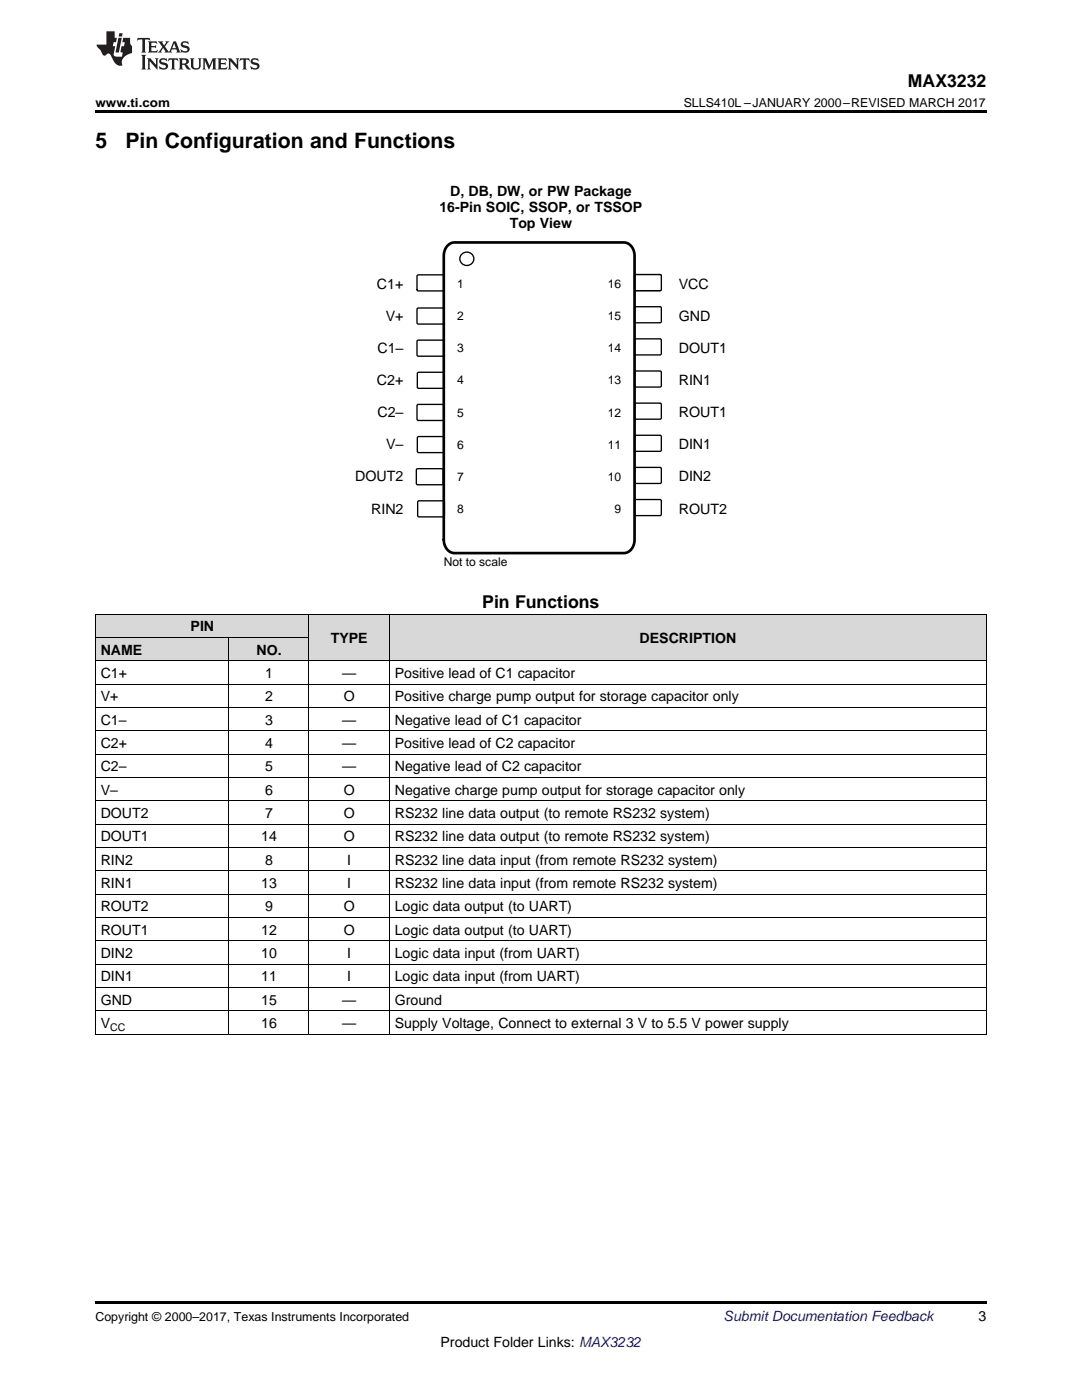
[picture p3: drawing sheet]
<svg xmlns="http://www.w3.org/2000/svg" width="216mm" height="279mm" viewBox="0 0 216 279" stroke-linecap="round" stroke-linejoin="round" font-family="sans-serif">
<g fill="#d8d8d8">
<path d="M61.7 122.6h16v9.3h-16z"/>
<path d="M77.7 122.6h119.1v9.3h-119.1z"/>
<path d="M19 127.3h26.7v4.6h-26.7z"/>
<path d="M45.7 127.3h16v4.6h-16z"/>
<path d="M19 122.6h26.7v4.7h-26.7z"/>
<path d="M45.7 122.6h16v4.7h-16z"/>
</g>
<path d="M19 206.4h.2zM61.6 206.4h.1zM77.6 206.4h.1zM196.7 206.4h.1zM19 259.7h177.8v.5h-177.8z" fill="#000"/>
<g fill="none" stroke="#000" stroke-width=".2">
<path d="M19 122.6h177.8v83.8M19 136.5h177.8M19 131.9h177.8M19 127.2h42.7M19.1 122.6v83.8M45.7 127.2v79.2M61.6 122.6v83.8M77.7 122.6v83.8M19 159.8h177.8M19 155.2h177.8M19 150.5h177.8M19 145.9h177.8"/>
<path d="M19 141.2h177.8M19 178.5h177.8M19 173.8h177.8M19 169.1h177.8M19 164.5h177.8M19 197.1h177.8M19 192.4h177.8M19 187.8h177.8M19 183.1h177.8M19 206.4h177.8M19 201.7h177.8"/>
</g>
<path d="M83.3 54.9h5.1l.2 .2-.1 2.8-.2 .2-5-.1-.1-.2v-2.7z" fill="none" stroke="#000" stroke-width=".27"/>
<path d="M126.8 54.8h5l.2 .3-.1 2.8-.2 .1h-4.9l-.2-.3v-2.6z" fill-rule="evenodd" fill="#fff"/>
<path d="M126.8 54.8h5l.2 .3-.1 2.8-.2 .1h-4.9l-.2-.3v-2.6z" fill="none" stroke="#000" stroke-width=".27"/>
<path d="M126.8 61.3h5l.2 .2-.1 2.8-.2 .1h-4.9l-.2-.2v-2.7z" fill-rule="evenodd" fill="#fff"/>
<path d="M126.8 61.3h5l.2 .2-.1 2.8-.2 .1h-4.9l-.2-.2v-2.7z" fill="none" stroke="#000" stroke-width=".27"/>
<path d="M126.8 67.7h5l.2 .2-.1 2.8-.2 .1h-4.9l-.2-.2v-2.7z" fill-rule="evenodd" fill="#fff"/>
<path d="M126.8 67.7h5l.2 .2-.1 2.8-.2 .1h-4.9l-.2-.2v-2.7z" fill="none" stroke="#000" stroke-width=".27"/>
<path d="M126.8 74.1h5l.2 .2-.1 2.8-.2 .1h-4.9l-.2-.2v-2.7z" fill-rule="evenodd" fill="#fff"/>
<path d="M126.8 74.1h5l.2 .2-.1 2.8-.2 .1h-4.9l-.2-.2v-2.7z" fill="none" stroke="#000" stroke-width=".27"/>
<path d="M126.8 80.5h5l.2 .2-.1 2.8-.2 .2-4.9-.1-.2-.2v-2.7z" fill-rule="evenodd" fill="#fff"/>
<path d="M126.8 80.5h5l.2 .2-.1 2.8-.2 .2-4.9-.1-.2-.2v-2.7z" fill="none" stroke="#000" stroke-width=".27"/>
<path d="M126.8 86.9h5l.2 .2-.1 2.8-.2 .2-4.9-.1-.2-.2v-2.7z" fill-rule="evenodd" fill="#fff"/>
<path d="M126.8 86.9h5l.2 .2-.1 2.8-.2 .2-4.9-.1-.2-.2v-2.7z" fill="none" stroke="#000" stroke-width=".27"/>
<path d="M126.8 93.3h5l.2 .2-.1 2.9-.2 .1h-4.9l-.2-.3v-2.7z" fill-rule="evenodd" fill="#fff"/>
<path d="M126.8 93.3h5l.2 .2-.1 2.9-.2 .1h-4.9l-.2-.3v-2.7z" fill="none" stroke="#000" stroke-width=".27"/>
<path d="M126.8 99.7h5l.2 .3-.1 2.8-.2 .1h-4.9l-.2-.3v-2.6z" fill-rule="evenodd" fill="#fff"/>
<path d="M126.8 99.7h5l.2 .3-.1 2.8-.2 .1h-4.9l-.2-.3v-2.6z" fill="none" stroke="#000" stroke-width=".27"/>
<path d="M83.2 61.6l.3-.1h4.9l.2 .2-.1 2.8-.2 .2-5-.1-.1-.2z" fill-rule="evenodd" fill="#fff"/>
<path d="M83.2 61.6l.3-.1h4.9l.2 .2-.1 2.8-.2 .2-5-.1-.1-.2z" fill="none" stroke="#000" stroke-width=".27"/>
<path d="M126.8 54.8h5l.2 .3-.1 2.8-.2 .1h-4.9l-.2-.3v-2.6z" fill-rule="evenodd" fill="#fff"/>
<path d="M126.8 54.8h5l.2 .3-.1 2.8-.2 .1h-4.9l-.2-.3v-2.6z" fill="none" stroke="#000" stroke-width=".27"/>
<path d="M83.2 68l.3-.1h4.9l.2 .2-.1 2.9-.2 .1h-5l-.1-.3z" fill-rule="evenodd" fill="#fff"/>
<path d="M83.2 68l.3-.1h4.9l.2 .2-.1 2.9-.2 .1h-5l-.1-.3z" fill="none" stroke="#000" stroke-width=".27"/>
<path d="M83.3 74.4l.2-.1h5l.1 .3v2.8l-.3 .1h-4.9l-.1-.3z" fill-rule="evenodd" fill="#fff"/>
<path d="M83.3 74.4l.2-.1h5l.1 .3v2.8l-.3 .1h-4.9l-.1-.3z" fill="none" stroke="#000" stroke-width=".27"/>
<path d="M83.2 80.8l.3-.1h4.9l.2 .3-.1 2.8-.2 .1h-5l-.1-.3z" fill-rule="evenodd" fill="#fff"/>
<path d="M83.2 80.8l.3-.1h4.9l.2 .3-.1 2.8-.2 .1h-5l-.1-.3z" fill="none" stroke="#000" stroke-width=".27"/>
<path d="M83.3 87.3l.2-.2 5 .1 .1 .2v2.8l-.3 .1h-4.9l-.1-.2z" fill-rule="evenodd" fill="#fff"/>
<path d="M83.3 87.3l.2-.2 5 .1 .1 .2v2.8l-.3 .1h-4.9l-.1-.2z" fill="none" stroke="#000" stroke-width=".27"/>
<path d="M83.1 93.7l.2-.2 5 .1 .1 .2v2.8l-.3 .1h-4.9l-.1-.2z" fill-rule="evenodd" fill="#fff"/>
<path d="M83.1 93.7l.2-.2 5 .1 .1 .2v2.8l-.3 .1h-4.9l-.1-.2z" fill="none" stroke="#000" stroke-width=".27"/>
<path d="M83.4 100.1l.2-.1h5l.1 .2-.1 2.8-.2 .2-4.9-.1-.2-.2z" fill-rule="evenodd" fill="#fff"/>
<g fill="none" stroke="#000" stroke-width=".27">
<path d="M83.4 100.1l.2-.1h5l.1 .2-.1 2.8-.2 .2-4.9-.1-.2-.2z"/>
<circle cx="93.2" cy="51.7" r="1.37"/>
</g>
<path d="M89.3 49l.9-.5 .5-.1h33.8a2.41 2.41 0 0 1 2.1 2.7v56.6a2.49 2.49 0 0 1-2.1 2.7h-33.8a2.4 2.4 0 0 1-2.1-2.7v-56.6a2.96 2.96 0 0 1 .7-2.1z" fill="none" stroke="#000" stroke-width=".53"/>
<path d="M19 22h177.8v.5h-177.8z" fill="#000"/>
<g fill="#231f20">
<path d="M27.5 7.6l-.1 .5 .4-.2h.6v.1v2.1l-.2 .4h1l-.3-.4v-2.1l.1-.1h.5l.5 .2-.2-.5zM29.5 8.3l.2 .3v1.5l-.2 .4h1.8l.2-.6a1.04 1.04 0 0 1-1.3 .2v-.7h.6l.3 .2v-.6l-.3 .2h-.6v-.6l.8-.1 .4 .3-.2-.5zM31.5 8.3l.9 1.1-.9 1.1h.8l-.2-.2 .5-.7 .4 .7-.2 .2h1.5l-.1-.2 .1-.4h.9l.1 .4-.2 .2h1l-.3-.3-.7-1.9h-.5l-.9 2-.8-1 .9-1h-.8l.1 .3-.3 .5-.4-.6 .2-.2zM34.7 8.6l.4 1h-.7zM36.3 8.4a.63 .63 0 0 0-.2 .7 .63 .63 0 0 0 .6 .4l.6 .2 .1 .2a.75 .75 0 0 1-.7 .4 .75 .75 0 0 1-.6-.5l.1 .7 .1-.1a1.11 1.11 0 0 0 1.5-.6 1.13 1.13 0 0 0-1.2-.8l-.1-.4a1.04 1.04 0 0 1 1.2 .2l-.2-.5-.1 .1-.5-.2zM28.2 10.9l.2 .4v2.2l-.2 .4h1l-.3-.4v-2.2l.3-.4zM29.3 11.6l.3 .4v1.5l-.3 .4h.8l-.2-.4v-1.3l1.5 1.7v-1.9l.2-.4h-.7l.2 .4v.9l-1.1-1.3zM32 11.8a.62 .62 0 0 0-.2 .7 .62 .62 0 0 0 .6 .4l.6 .1 .1 .3a.76 .76 0 0 1-.7 .3 .76 .76 0 0 1-.6-.4l.1 .7 .1-.1a1.11 1.11 0 0 0 1.5-.6 1.13 1.13 0 0 0-1.2-.8l-.1-.4a1.04 1.04 0 0 1 1.2 .2l-.2-.6-.1 .1-.5-.1zM33.7 11.6l-.2 .6a.61 .61 0 0 1 .8-.3v1.6l-.2 .4h.9l-.2-.4v-1.6a.63 .63 0 0 1 .8 .3l-.2-.6zM35.6 11.6l.3 .4v1.5l-.3 .4h1l-.2-.2v-.8l.5 .2a.76 .76 0 0 0 1.2 .7l-1-1a.58 .58 0 0 0 .6-.5 .58 .58 0 0 0-.5-.6zM36.4 11.9h.1a.45 .45 0 0 1 .5 .1 .45 .45 0 0 1 .1 .5l-.7 .2zM37.9 11.6l.2 .2a2.17 2.17 0 0 0 .3 1.9 .99 .99 0 0 0 1.6-.6v-1.1l.2-.4h-.7l.2 .2a1.92 1.92 0 0 1-.2 1.8 .6 .6 0 0 1-.9-.5v-1.1l.2-.4zM40.4 11.6l.2 .4v1.5l-.2 .4h.7l-.2-.4v-1.4l.8 1.8 .8-1.8v1.4l-.2 .4h.9l-.2-.4v-1.5l.2-.4h-.8l-.6 1.5-.6-1.5zM43.4 11.6l.2 .4v1.5l-.2 .4h1.8l.2-.6a1.04 1.04 0 0 1-1.3 .1v-.6h.5l.4 .2v-.6l-.4 .2h-.5v-.7h.8l.3 .3-.1-.6zM45.5 11.6l.2 .4v1.5l-.2 .4h.7l-.2-.4v-1.3l1.5 1.7v-1.9l.2-.4h-.7l.2 .4v.9l-1.1-1.3zM47.9 11.6l-.1 .6a.61 .61 0 0 1 .8-.3v1.6l-.3 .4h1l-.3-.4 .1-1.6a.63 .63 0 0 1 .7 .3l-.1-.6zM50.2 11.8a.62 .62 0 0 0-.2 .7 .62 .62 0 0 0 .6 .4l.6 .1 .2 .3a.76 .76 0 0 1-.8 .3 .76 .76 0 0 1-.6-.4l.1 .7 .2-.1a1.11 1.11 0 0 0 1.5-.6 1.13 1.13 0 0 0-1.3-.8l-.1-.4a1.04 1.04 0 0 1 1.2 .2l-.1-.6-.2 .1-.5-.1z"/>
<path d="M21.2 6.3v2.6h-1.9l.1 .4 .7 .9a.91 .91 0 0 0 1 .8 .56 .56 0 0 1 .5-.3 .56 .56 0 0 1 .5 .3l.4 .8a1.53 1.53 0 0 0 1.9 1.2 1.54 1.54 0 0 1 1-2.1l.9-.3v-1.4a1.52 1.52 0 0 1-.3-1.6h-1.4l-.2 .8h.5l-.2 .8h-.4l-.2 1v.2l.4 .1-.2 .8a1.93 1.93 0 0 1-1.6-.3l.3-1.8h-.5l.2-.8h.4l.2-.8h-.4v-1.3zM23.6 7.6l-.6 2.9h.7l.6-2.9zM23.8 6.6l-.1 .7h.6l.2-.7z"/>
</g>
<g font-size="4.2">
<text x="19" y="29.6">5</text>
<text x="25" y="29.6">Pin Configuration and Functions</text>
</g>
<g font-size="3.5">
<text x="181.2" y="17.3">MAX3232</text>
<text x="96.2" y="121.4">Pin Functions</text>
</g>
<g font-size="2.9">
<text x="75.2" y="57.6">C1+</text>
<text x="135.4" y="57.6">VCC</text>
<text x="77" y="64">V+</text>
<text x="135.4" y="64">GND</text>
<text x="75.3" y="70.4">C1±</text>
<text x="135.4" y="70.4">DOUT1</text>
<text x="75.2" y="76.8">C2+</text>
<text x="135.4" y="76.8">RIN1</text>
<text x="75.3" y="83.3">C2±</text>
<text x="135.4" y="83.3">ROUT1</text>
<text x="77" y="89.7">V±</text>
<text x="135.4" y="89.7">DIN1</text>
<text x="70.9" y="96.1">DOUT2</text>
<text x="135.4" y="96.1">DIN2</text>
<text x="74" y="102.5">RIN2</text>
<text x="135.4" y="102.5">ROUT2</text>
</g>
<g font-size="2.8">
<text x="89.8" y="39.2">D, DB, DW, or PW Package</text>
<text x="87.7" y="42.3">16-Pin SOIC, SSOP, or TSSOP</text>
<text x="101.7" y="45.5">Top View</text>
<text x="20.1" y="130.7">NAME</text>
<text x="38" y="126">PIN</text>
<text x="51.2" y="130.7">NO.</text>
<text x="66" y="128.3">TYPE</text>
<text x="127.6" y="128.3">DESCRIPTION</text>
<text x="20.1" y="135.3">C1+</text>
<text x="52.9" y="135.3">1</text>
<text x="68.3" y="135.3">—</text>
<text x="78.8" y="135.3">Positive lead of C1 capacitor</text>
<text x="20.1" y="140">V+</text>
<text x="52.9" y="140">2</text>
<text x="68.6" y="140">O</text>
<text x="78.8" y="140">Positive charge pump output for storage capacitor only</text>
<text x="20.1" y="144.6">C1–</text>
<text x="20.1" y="149.3">C2+</text>
<text x="52.9" y="144.6">3</text>
<text x="52.9" y="149.3">4</text>
<text x="68.3" y="144.6">—</text>
<text x="68.3" y="149.3">—</text>
<text x="78.8" y="144.6">Negative lead of C1 capacitor</text>
<text x="78.8" y="149.3">Positive lead of C2 capacitor</text>
<text x="20.1" y="154">C2–</text>
<text x="52.9" y="154">5</text>
<text x="68.3" y="154">—</text>
<text x="78.8" y="154">Negative lead of C2 capacitor</text>
<text x="20.1" y="158.6">V–</text>
<text x="52.9" y="158.6">6</text>
<text x="68.6" y="158.6">O</text>
<text x="78.8" y="158.6">Negative charge pump output for storage capacitor only</text>
<text x="20.1" y="163.3">DOUT2</text>
<text x="20.1" y="167.9">DOUT1</text>
<text x="52.1" y="167.9">14</text>
<text x="52.9" y="163.3">7</text>
<text x="68.6" y="163.3">O</text>
<text x="68.6" y="167.9">O</text>
<text x="78.8" y="163.3">RS232 line data output (to remote RS232 system)</text>
<text x="78.8" y="167.9">RS232 line data output (to remote RS232 system)</text>
<text x="20.1" y="172.6">RIN2</text>
<text x="52.9" y="172.6">8</text>
<text x="69.3" y="172.6">I</text>
<text x="78.8" y="172.6">RS232 line data input (from remote RS232 system)</text>
<text x="20.1" y="177.2">RIN1</text>
<text x="52.1" y="177.2">13</text>
<text x="69.3" y="177.2">I</text>
<text x="78.8" y="177.2">RS232 line data input (from remote RS232 system)</text>
<text x="20.1" y="181.9">ROUT2</text>
<text x="52.9" y="181.9">9</text>
<text x="68.6" y="181.9">O</text>
<text x="78.8" y="181.9">Logic data output (to UART)</text>
<text x="20.1" y="186.5">ROUT1</text>
<text x="20.1" y="191.2">DIN2</text>
<text x="52.1" y="186.5">12</text>
<text x="52.1" y="191.2">10</text>
<text x="68.6" y="186.5">O</text>
<text x="69.3" y="191.2">I</text>
<text x="78.8" y="186.5">Logic data output (to UART)</text>
<text x="78.8" y="191.2">Logic data input (from UART)</text>
<text x="20.1" y="195.9">DIN1</text>
<text x="52.1" y="195.9">11</text>
<text x="69.3" y="195.9">I</text>
<text x="78.8" y="195.9">Logic data input (from UART)</text>
<text x="20.1" y="200.5">GND</text>
<text x="52.1" y="200.5">15</text>
<text x="68.3" y="200.5">—</text>
<text x="78.8" y="200.5">Ground</text>
<text x="20.1" y="205.2">V</text>
<text x="52.1" y="205.2">16</text>
<text x="68.3" y="205.2">—</text>
<text x="78.8" y="205.2">Supply Voltage, Connect to external 3 V to 5.5 V power supply</text>
<text x="195.3" y="263.6">3</text>
<text x="87.9" y="268.9">Product Folder Links: MAX3232</text>
</g>
<text font-size="2.8" fill="#0000c8" x="144.4" y="263.6">Submit Documentation Feedback</text>
<g font-size="2.5">
<text x="19" y="21.4">www.ti.com</text>
<text x="136.4" y="21.4">SLLS410L –JANUARY 2000–REVISED MARCH 2017</text>
<text x="19" y="263.6">Copyright © 2000–2017, Texas Instruments Incorporated</text>
</g>
<g font-size="2.4">
<text x="91.2" y="57.5">1</text>
<text x="121.3" y="57.5">16</text>
<text x="91.2" y="63.9">2</text>
<text x="121.3" y="63.9">15</text>
<text x="91.2" y="70.3">3</text>
<text x="121.3" y="70.3">14</text>
<text x="91.2" y="76.7">4</text>
<text x="121.3" y="76.7">13</text>
<text x="91.2" y="83.1">5</text>
<text x="121.3" y="83.1">12</text>
<text x="91.2" y="89.5">6</text>
<text x="121.3" y="89.5">11</text>
<text x="91.2" y="96">7</text>
<text x="121.3" y="96">10</text>
<text x="91.2" y="102.4">8</text>
<text x="122.6" y="102.4">9</text>
<text x="88.6" y="113.1">Not to scale</text>
</g>
<text font-size="2.1" x="22" y="205.7">CC</text>
</svg>
